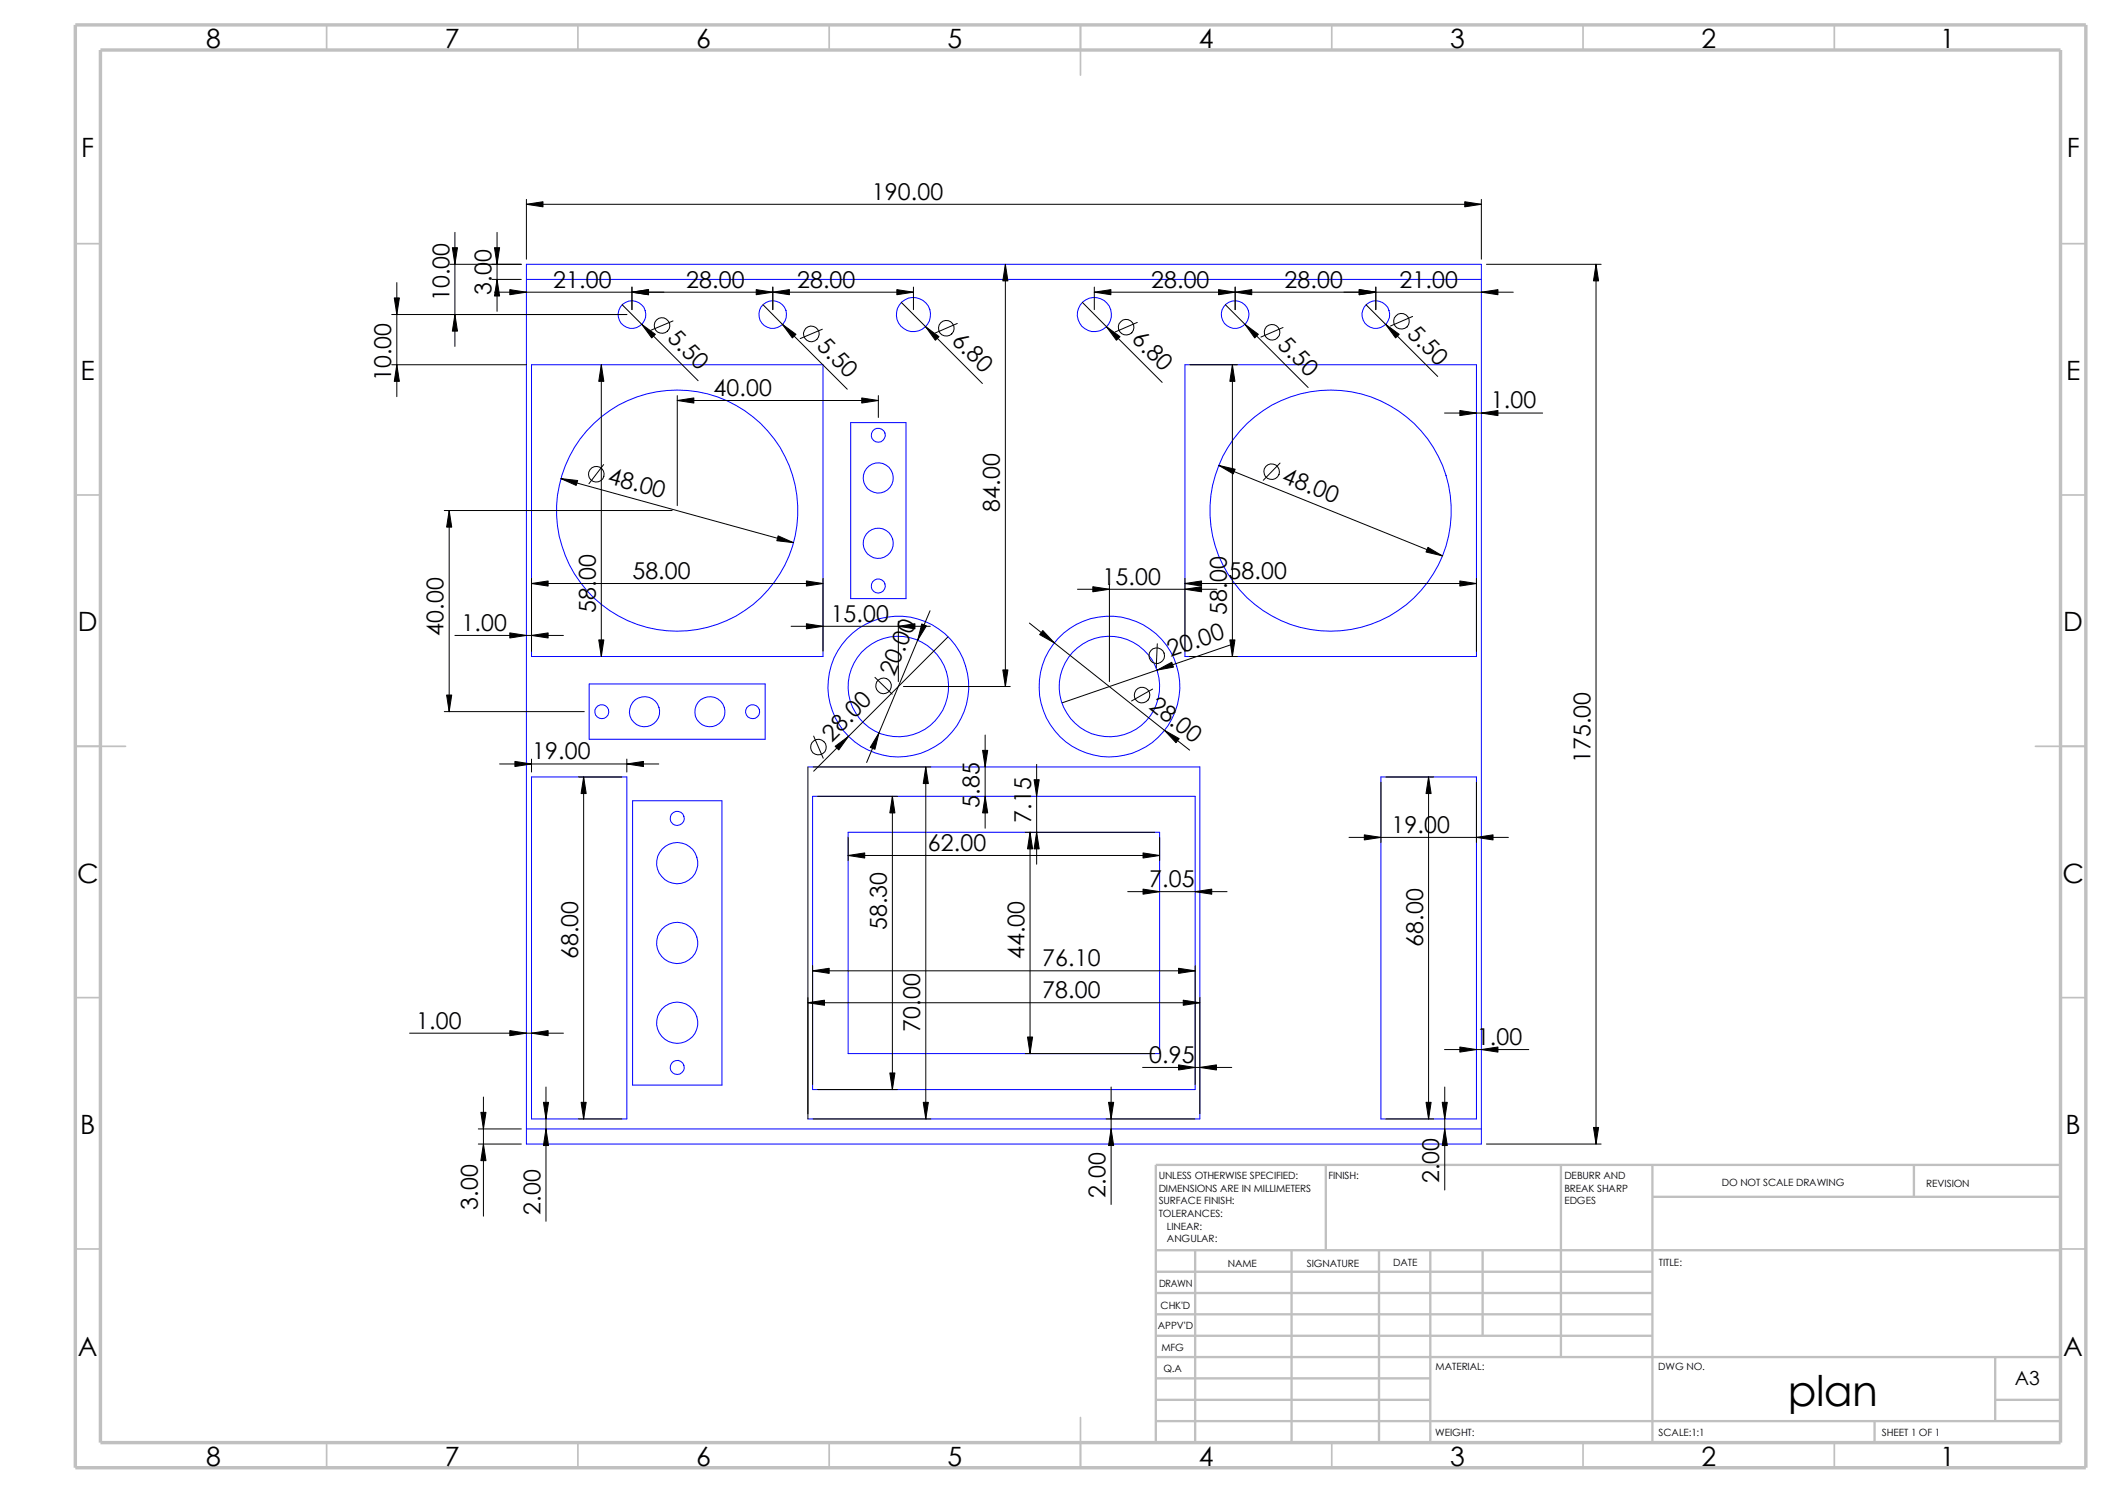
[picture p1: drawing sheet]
<svg xmlns="http://www.w3.org/2000/svg" width="420mm" height="297mm" viewBox="0 0 420 297" stroke-linecap="round" stroke-linejoin="round" font-family="sans-serif">
<g fill="none" stroke="#c0c0c0" stroke-width=".34">
<path d="M65 5v4.9M115 5v4.9M165 5v4.9M215 5v9.9M265 5v4.9M315 5v4.9M365 5v4.9M15 48.5h5M410 48.5h5M15 98.5h5M410 98.5h5M15 148.5h10"/>
<path d="M405 148.5h10M15 198.5h5M410 198.5h5M15 248.5h5M410 248.5h5M65 287v5M115 287v5M165 287v5M215 282v10M265 287v5M315 287v5M365 287v5"/>
</g>
<g fill="none" stroke="#c0c0c0" stroke-width=".47">
<path d="M263.8 231.7v17M310.6 231.7v38.3M328.8 231.7v55.3M328.8 238.1h81.2M380.8 231.7v6.4M410 231.7h-180v55.3M230 248.7h180M230 257.2h98.8M230 253h98.8M237.8 248.7v38.3M257 248.7v38.3M274.4 248.7v38.3"/>
<path d="M284.6 248.7v38.3M295 248.7v17M230 265.7h98.8M230 261.5h98.8M230 278.5h54.6M230 274.2h54.6M230 270h180M397 278.5h13M397 270v12.7M230 282.7h180M373 282.7v4.3"/>
</g>
<path d="M15 5h400v287h-400zM20 9.9h390v277.1h-390z" fill="none" stroke="#c0c0c0" stroke-width=".68" stroke-linecap="butt"/>
<g fill="none" stroke="#00f" stroke-width=".2">
<path d="M104.7 55.6h190M104.7 52.6h190v175h-190zM105.7 72.6h58v58h-58zM235.8 72.6h58v58h-58zM169.2 84.1h11.1v35h-11.1zM117.2 136.1h35v11h-35zM105.7 154.6h19v68h-19zM125.9 159.3h17.7v56.6h-17.7zM160.7 152.6h78v70h-78M161.7 158.4h76.1v58.3h-76.1zM274.7 154.6h19.1v68h-19.1zM168.7 165.6h62v44h-62z"/>
<path d="M104.7 224.6h190"/>
<circle cx="125.7" cy="62.6" r="2.75"/>
<circle cx="153.7" cy="62.6" r="2.75"/>
<circle cx="181.7" cy="62.6" r="3.4"/>
<circle cx="217.7" cy="62.6" r="3.4"/>
<circle cx="245.7" cy="62.6" r="2.75"/>
<circle cx="273.7" cy="62.6" r="2.74"/>
<circle cx="174.7" cy="95.1" r="2.99"/>
<circle cx="174.7" cy="86.6" r="1.4"/>
<circle cx="134.7" cy="101.6" r="24"/>
<circle cx="174.7" cy="108.1" r="3"/>
<circle cx="174.7" cy="116.6" r="1.4"/>
<circle cx="264.7" cy="101.6" r="24"/>
<circle cx="178.7" cy="136.6" r="14"/>
<circle cx="178.7" cy="136.6" r="10"/>
<circle cx="220.7" cy="136.6" r="14"/>
<circle cx="220.7" cy="136.6" r="10"/>
<circle cx="119.7" cy="141.6" r="1.39"/>
<circle cx="128.2" cy="141.6" r="3"/>
<circle cx="141.2" cy="141.6" r="3"/>
<circle cx="149.8" cy="141.6" r="1.39"/>
<circle cx="134.7" cy="162.8" r="1.4"/>
<circle cx="134.7" cy="171.7" r="4.1"/>
<circle cx="134.7" cy="187.6" r="4.1"/>
<circle cx="134.7" cy="212.3" r="1.4"/>
<circle cx="134.7" cy="203.4" r="4.1"/>
</g>
<g fill="none" stroke="#000" stroke-width=".2">
<path d="M104.7 39.7v11.9M294.7 39.7v11.9M79 56.2v22.7M89.5 52.6h14.2M90.5 46.2v22.7M97.9 55.6h5.8M98.4 58.1h83.3M98.9 46.2v15.7M104.7 40.6h190M125.7 57.1v4.5M153.8 57.1v4.5M181.7 57.1v4.5"/>
<path d="M200 52.6v84M217.7 58.1h83.4M217.7 57.1v4.5M245.7 57.1v4.5M273.7 57.1v4.5M295.7 52.6h22.9M317.5 52.6v175M77.9 62.6h46.8M77.9 72.6h26.8M119.6 72.6v58M123.8 60.6l15.1 15.1M133.9 63.8l-4.4 1.9"/>
<path d="M134.7 78.7v21.9M134.7 79.7h40.1M151.8 60.6l16.8 16.8M163.6 65.5l-4.4 1.9M174.8 78.7v4.4M179.3 60.2l16.2 16.1M190.5 64.3l-4.4 2M215.3 60.2l15.9 15.9M226.3 64.1l-4.4 1.9M236.7 72.6h9.5M243.8 60.6l16.5 16.5M245.2 72.6v58"/>
<path d="M255.3 65.2l-4.4 1.9M271.8 60.6l14.2 14.3M281.1 62.9l-4.5 2M111.6 95.2l46.3 12.7M120.1 92.4l-2.9 3.8M242.5 92.6l44.5 18M254.7 92.1l-3.4 3.4M287.4 82.2h19.5M88.4 101.6h45.3M89.4 101.6v40M105.7 116.1h58M105.7 115.1v14.5"/>
<path d="M163.7 115.1v14.5M214.4 117.2h27.7M220.7 116.2v19.4M235.8 116.1h58M235.8 115.1v14.5M293.8 115.1v14.5M90.5 126.4h21.6M157.4 124.6h27.7M174.1 134.7l3.4 3.4M178.7 123.6v12M179.7 136.6h21.3M185 121.5l-12.6 30.2"/>
<path d="M188.6 126.7l-26.7 26.7M204.8 124l31.9 25.2M229.3 137.1l-4.2 2.3M230.3 128.1l-.3 4.7M236.7 130.6h9.5M245.6 128l-34.3 11.8M88.4 141.6h27.8M99.4 152h31.7M105.7 151v2.6M115.1 154.6h8.6M116.1 154.6v68M124.7 151v2.6"/>
<path d="M160.7 152.6v70M161.8 152.6h23.4M161.9 146.4l1.9 4.4M162.7 158.4h15.9M177.5 158.4v58.3M184.2 152.6v70M196 146.2v18.6M206.2 152.1v19.8M274.7 155.6v12M275.7 154.6h9.5M284.2 154.6v68M293.8 155.6v12"/>
<path d="M168.7 166.6v4.6M168.7 170.2h62M203.9 165.6h25.8M204.9 165.6v44M224.4 177.4h19.7M230.7 166.6v4.6M268.4 166.6h31.7M160.7 199.5h78M161.7 192.1v23.6M161.7 193.1h76.1M237.8 192.1v23.6M238.7 198.5v23.1"/>
<path d="M81.5 205.5h30.6M96.2 218.2v23.7M108.6 216.2v26.8M162.7 216.7h15.9M203.9 209.6h25.8M221.1 216.2v23.4M227.3 212.3h17.8M287.4 208.8h16.8M287.4 216.2v20.5M95.2 224.6h8.5M95.2 227.6h8.5M115.1 222.6h8.6"/>
<path d="M161.8 222.6h23.4M220 222.6h17.7M275.7 222.6h9.5M295.7 227.6h22.9"/>
<circle cx="131.7" cy="64.7" r="1.56"/>
<circle cx="161.4" cy="66.4" r="1.55"/>
<circle cx="188.3" cy="65.3" r="1.56"/>
<circle cx="224.1" cy="65.1" r="1.57"/>
<circle cx="253.1" cy="66.1" r="1.55"/>
<circle cx="278.8" cy="63.9" r="1.57"/>
<circle cx="118.6" cy="94.3" r="1.56"/>
<circle cx="253" cy="93.8" r="1.57"/>
<circle cx="175.8" cy="136.4" r="1.56"/>
<circle cx="227.2" cy="138.3" r="1.56"/>
<circle cx="230.1" cy="130.4" r="1.55"/>
<circle cx="162.8" cy="148.6" r="1.55"/>
</g>
<g fill="#000" stroke="#000" stroke-width=".2">
<path d="M90 49.3h1l-.5 3.3zM98.4 49.3h1l-.5 3.3zM98.9 55.6l.5 3.3h-1zM104.7 40.6l3.3-.5v1zM101.4 57.6l3.3 .5-3.3 .5zM125.7 58.1l3.3-.5v1zM150.5 57.6l3.3 .5-3.3 .5zM153.8 58.1l3.3-.5v1zM178.4 57.6l3.3 .5-3.3 .5zM200 52.6l.5 3.3h-1zM217.7 58.1l3.3-.5v1zM245.7 58.1l3.3-.5v1z"/>
<path d="M242.4 57.6l3.3 .5-3.3 .5zM270.4 57.6l3.3 .5-3.3 .5zM291.4 40.1l3.3 .5-3.3 .5zM294.7 58.1l3.3-.5v1zM317.5 52.6l.6 3.3h-1.1zM78.4 59.3h1.1l-.5 3.3zM79 72.6l.5 3.3h-1.1zM90.5 62.6l.5 3.3h-1zM119.6 72.6l.5 3.3h-1zM127.7 64.5l2.7 2-.7 .7zM134.7 79.7l3.3-.5v1zM155.7 64.5l2.7 2-.8 .7z"/>
<path d="M171.4 79.2l3.4 .5-3.4 .5zM184.1 65l2.7 2-.7 .7zM220.1 65l2.7 2-.7 .7zM245.2 72.6l.5 3.3h-1zM247.7 64.5l2.7 2-.8 .7zM275.7 64.5l2.7 2-.7 .7zM111.6 95.2l3.3 .4-.3 1zM242.5 92.6l3.2 .7-.3 1zM290.4 81.7l3.4 .5-3.4 .5zM294.7 82.2l3.3-.5v1zM89.4 101.6l.5 3.3h-1zM105.7 116.1l3.4-.5v1z"/>
<path d="M154.8 106.6l3.1 1.3-3.3-.3zM160.4 115.6l3.3 .5-3.3 .5zM217.4 116.7l3.3 .5-3.3 .5zM235.8 116.1l3.3-.5v1zM235.8 117.2l3.3-.5v1zM284.1 108.9l2.9 1.7-3.3-.8zM290.4 115.6l3.4 .5-3.4 .5zM101.4 125.9l3.3 .5-3.3 .5zM105.7 126.4l3.4-.5v1zM119.1 127.3h1l-.5 3.3zM160.4 124.1l3.3 .5-3.3 .5zM178.7 124.6l3.3-.5v1z"/>
<path d="M183.4 124.1l.9 .4-1.7 2.8zM199.5 133.3h1l-.5 3.3zM207.5 125.4l2.3 2.5-3-1.7zM230.2 133.3l2.9-1.6 .4 1zM244.7 127.3h1l-.5 3.3zM88.9 138.3h1l-.5 3.3zM102.4 151.5l3.3 .5-3.3 .5zM116.1 154.6l.5 3.3h-1zM124.7 152l3.3-.5v1zM166.2 148.5l2.6-2-1.9 2.7zM174.9 145.8l-.8 3.3-1-.4zM177.5 158.4l.6 3.3h-1.1z"/>
<path d="M184.2 152.6l.5 3.3h-1zM196 158.4l.5 3.3h-1zM195.5 149.3h1l-.5 3.3zM205.7 155.1h1.1l-.6 3.3zM231.7 145.3l2.9 1.6-.6 .8zM284.2 154.6l.5 3.3h-1zM168.7 170.2l3.3-.5v1zM204.9 165.6l.5 3.3h-1zM206.2 165.6l.6 3.3h-1.1zM227.4 169.7l3.3 .5-3.3 .5zM227.4 176.9l3.3 .5-3.3 .5zM237.8 177.4l3.3-.5v1z"/>
<path d="M271.4 166.1l3.3 .5-3.3 .5zM293.8 166.6l3.3-.5v1zM160.7 199.5l3.3-.5v1zM161.7 193.1l3.3-.5v1zM234.5 192.6l3.3 .5-3.3 .5zM235.4 199l3.3 .5-3.3 .5zM101.4 205l3.3 .5-3.3 .5zM105.7 205.5l3.4-.5v1zM177 213.4h1.1l-.6 3.3zM204.4 206.3h1l-.5 3.3zM234.5 211.8l3.3 .5-3.3 .6zM238.7 212.3l3.3-.5v1.1z"/>
<path d="M290.4 208.3l3.4 .5-3.4 .5zM294.7 208.8l3.3-.5v1zM95.7 221.3h1l-.5 3.3zM96.2 227.6l.5 3.3h-1zM108.1 219.3h1l-.5 3.3zM108.6 224.6l.5 3.3h-1zM115.6 219.3h1l-.5 3.3zM183.7 219.3h1l-.5 3.3zM220.6 219.3h1l-.5 3.3zM221.1 224.6l.5 3.3h-1zM283.7 219.3h1l-.5 3.3zM286.9 219.3h1.1l-.6 3.3z"/>
<path d="M287.4 224.6l.6 3.3h-1.1zM317 224.3h1.1l-.6 3.3z"/>
</g>
<text font-size="8.4" x="355.7" y="279.7">plan</text>
<g font-size="5.3">
<text x="41" y="9.6">8</text>
<text x="88.5" y="9.6">7</text>
<text x="138.5" y="9.6">6</text>
<text x="188.5" y="9.6">5</text>
<text x="238.5" y="9.6">4</text>
<text x="288.5" y="9.6">3</text>
<text x="338.5" y="9.6">2</text>
<text x="386" y="9.6">1</text>
<text x="16.2" y="31.3">F</text>
<text x="411.2" y="31.3">F</text>
<text x="16" y="75.6">E</text>
<text x="411.1" y="75.6">E</text>
<text x="15.5" y="125.6">D</text>
<text x="410.5" y="125.6">D</text>
<text x="15.3" y="175.6">C</text>
<text x="410.3" y="175.6">C</text>
<text x="16" y="225.6">B</text>
<text x="411" y="225.6">B</text>
<text x="15.5" y="269.8">A</text>
<text x="410.5" y="269.8">A</text>
<text x="41" y="291.5">8</text>
<text x="88.5" y="291.5">7</text>
<text x="138.5" y="291.5">6</text>
<text x="188.5" y="291.5">5</text>
<text x="238.5" y="291.5">4</text>
<text x="288.5" y="291.5">3</text>
<text x="338.5" y="291.5">2</text>
<text x="386" y="291.5">1</text>
</g>
<g font-size="4.6">
<text x="173.5" y="39.7">190.00</text>
<text x="89.4" y="59.9" transform="rotate(-90 89.4 59.9)">10.00</text>
<text x="97.8" y="58.6" transform="rotate(-90 97.8 58.6)">3.00</text>
<text x="110.1" y="57.2">21.00</text>
<text x="136.5" y="57.2">28.00</text>
<text x="158.6" y="57.2">28.00</text>
<text x="229" y="57.2">28.00</text>
<text x="255.6" y="57.2">28.00</text>
<text x="278.5" y="57.2">21.00</text>
<text x="132.6" y="67.4" transform="rotate(45 132.6 67.4)">5.50</text>
<text x="162.3" y="69" transform="rotate(45 162.3 69)">5.50</text>
<text x="189.2" y="67.9" transform="rotate(45 189.2 67.9)">6.80</text>
<text x="225" y="67.7" transform="rotate(45 225 67.7)">6.80</text>
<text x="254" y="68.7" transform="rotate(45 254 68.7)">5.50</text>
<text x="279.7" y="66.5" transform="rotate(45 279.7 66.5)">5.50</text>
<text x="77.9" y="75.8" transform="rotate(-90 77.9 75.8)">10.00</text>
<text x="142" y="78.7">40.00</text>
<text x="296.6" y="81.2">1.00</text>
<text x="254.9" y="95.9" transform="rotate(22 254.9 95.9)">48.00</text>
<text x="120.7" y="96.1" transform="rotate(15 120.7 96.1)">48.00</text>
<text x="198.9" y="101.8" transform="rotate(-90 198.9 101.8)">84.00</text>
<text x="125.8" y="115.1">58.00</text>
<text x="219.4" y="116.3">15.00</text>
<text x="244.4" y="115.1">58.00</text>
<text x="91.8" y="125.5">1.00</text>
<text x="118.5" y="121.9" transform="rotate(-90 118.5 121.9)">58.00</text>
<text x="165.3" y="123.7">15.00</text>
<text x="244.1" y="122.3" transform="rotate(-90 244.1 122.3)">58.00</text>
<text x="88.3" y="126.4" transform="rotate(-90 88.3 126.4)">40.00</text>
<text x="232.9" y="130.8" transform="rotate(-19 232.9 130.8)">20.00</text>
<text x="177.9" y="134.6" transform="rotate(-67 177.9 134.6)">20.00</text>
<text x="228.4" y="140.8" transform="rotate(38 228.4 140.8)">28.00</text>
<text x="165.5" y="147.7" transform="rotate(-45 165.5 147.7)">28.00</text>
<text x="105.9" y="151">19.00</text>
<text x="316.4" y="151.8" transform="rotate(-90 316.4 151.8)">175.00</text>
<text x="194.9" y="160.7" transform="rotate(-90 194.9 160.7)">5.85</text>
<text x="205.1" y="163.7" transform="rotate(-90 205.1 163.7)">7.15</text>
<text x="276.9" y="165.6">19.00</text>
<text x="184.6" y="169.2">62.00</text>
<text x="228.6" y="176.4">7.05</text>
<text x="176.4" y="185" transform="rotate(-90 176.4 185)">58.30</text>
<text x="115" y="190.8" transform="rotate(-90 115 190.8)">68.00</text>
<text x="203.8" y="190.8" transform="rotate(-90 203.8 190.8)">44.00</text>
<text x="283.1" y="188.3" transform="rotate(-90 283.1 188.3)">68.00</text>
<text x="207.3" y="192.2">76.10</text>
<text x="207.3" y="198.5">78.00</text>
<text x="82.8" y="204.6">1.00</text>
<text x="183.1" y="205.3" transform="rotate(-90 183.1 205.3)">70.00</text>
<text x="293.8" y="207.9">1.00</text>
<text x="228.6" y="211.4">0.95</text>
<text x="220" y="238.3" transform="rotate(-90 220 238.3)">2.00</text>
<text x="286.3" y="235.4" transform="rotate(-90 286.3 235.4)">2.00</text>
<text x="95.1" y="240.6" transform="rotate(-90 95.1 240.6)">3.00</text>
<text x="107.5" y="241.6" transform="rotate(-90 107.5 241.6)">2.00</text>
</g>
<text font-size="3.9" x="400.9" y="275.5">A3</text>
<g font-size="2">
<text x="230.5" y="234.6">UNLESS OTHERWISE SPECIFIED:</text>
<text x="230.5" y="237.1">DIMENSIONS ARE IN MILLIMETERS</text>
<text x="230.5" y="239.6">SURFACE FINISH:</text>
<text x="264.3" y="234.6">FINISH:</text>
<text x="311.3" y="239.5">EDGES</text>
<text x="311.3" y="234.5">DEBURR AND</text>
<text x="311.3" y="237">BREAK SHARP</text>
<text x="342.6" y="236">DO NOT SCALE DRAWING</text>
<text x="383.3" y="236.2">REVISION</text>
<text x="230.5" y="242.1">TOLERANCES:</text>
<text x="232.2" y="244.6">LINEAR:</text>
<text x="232.2" y="247.1">ANGULAR:</text>
<text x="260" y="252">SIGNATURE</text>
<text x="277.2" y="251.9">DATE</text>
<text x="330" y="251.9">TITLE:</text>
<text x="230.6" y="256.1">DRAWN</text>
<text x="244.3" y="252">NAME</text>
<text x="230.9" y="260.4">CHK'D</text>
<text x="230.4" y="264.5">APPV'D</text>
<text x="231.1" y="268.8">MFG</text>
<text x="231.5" y="273">Q.A</text>
<text x="285.6" y="272.5">MATERIAL:</text>
<text x="329.9" y="272.5">DWG NO.</text>
<text x="285.6" y="285.6">WEIGHT:</text>
<text x="330" y="285.6">SCALE:1:1</text>
<text x="374.4" y="285.6">SHEET 1 OF 1</text>
</g>
</svg>
